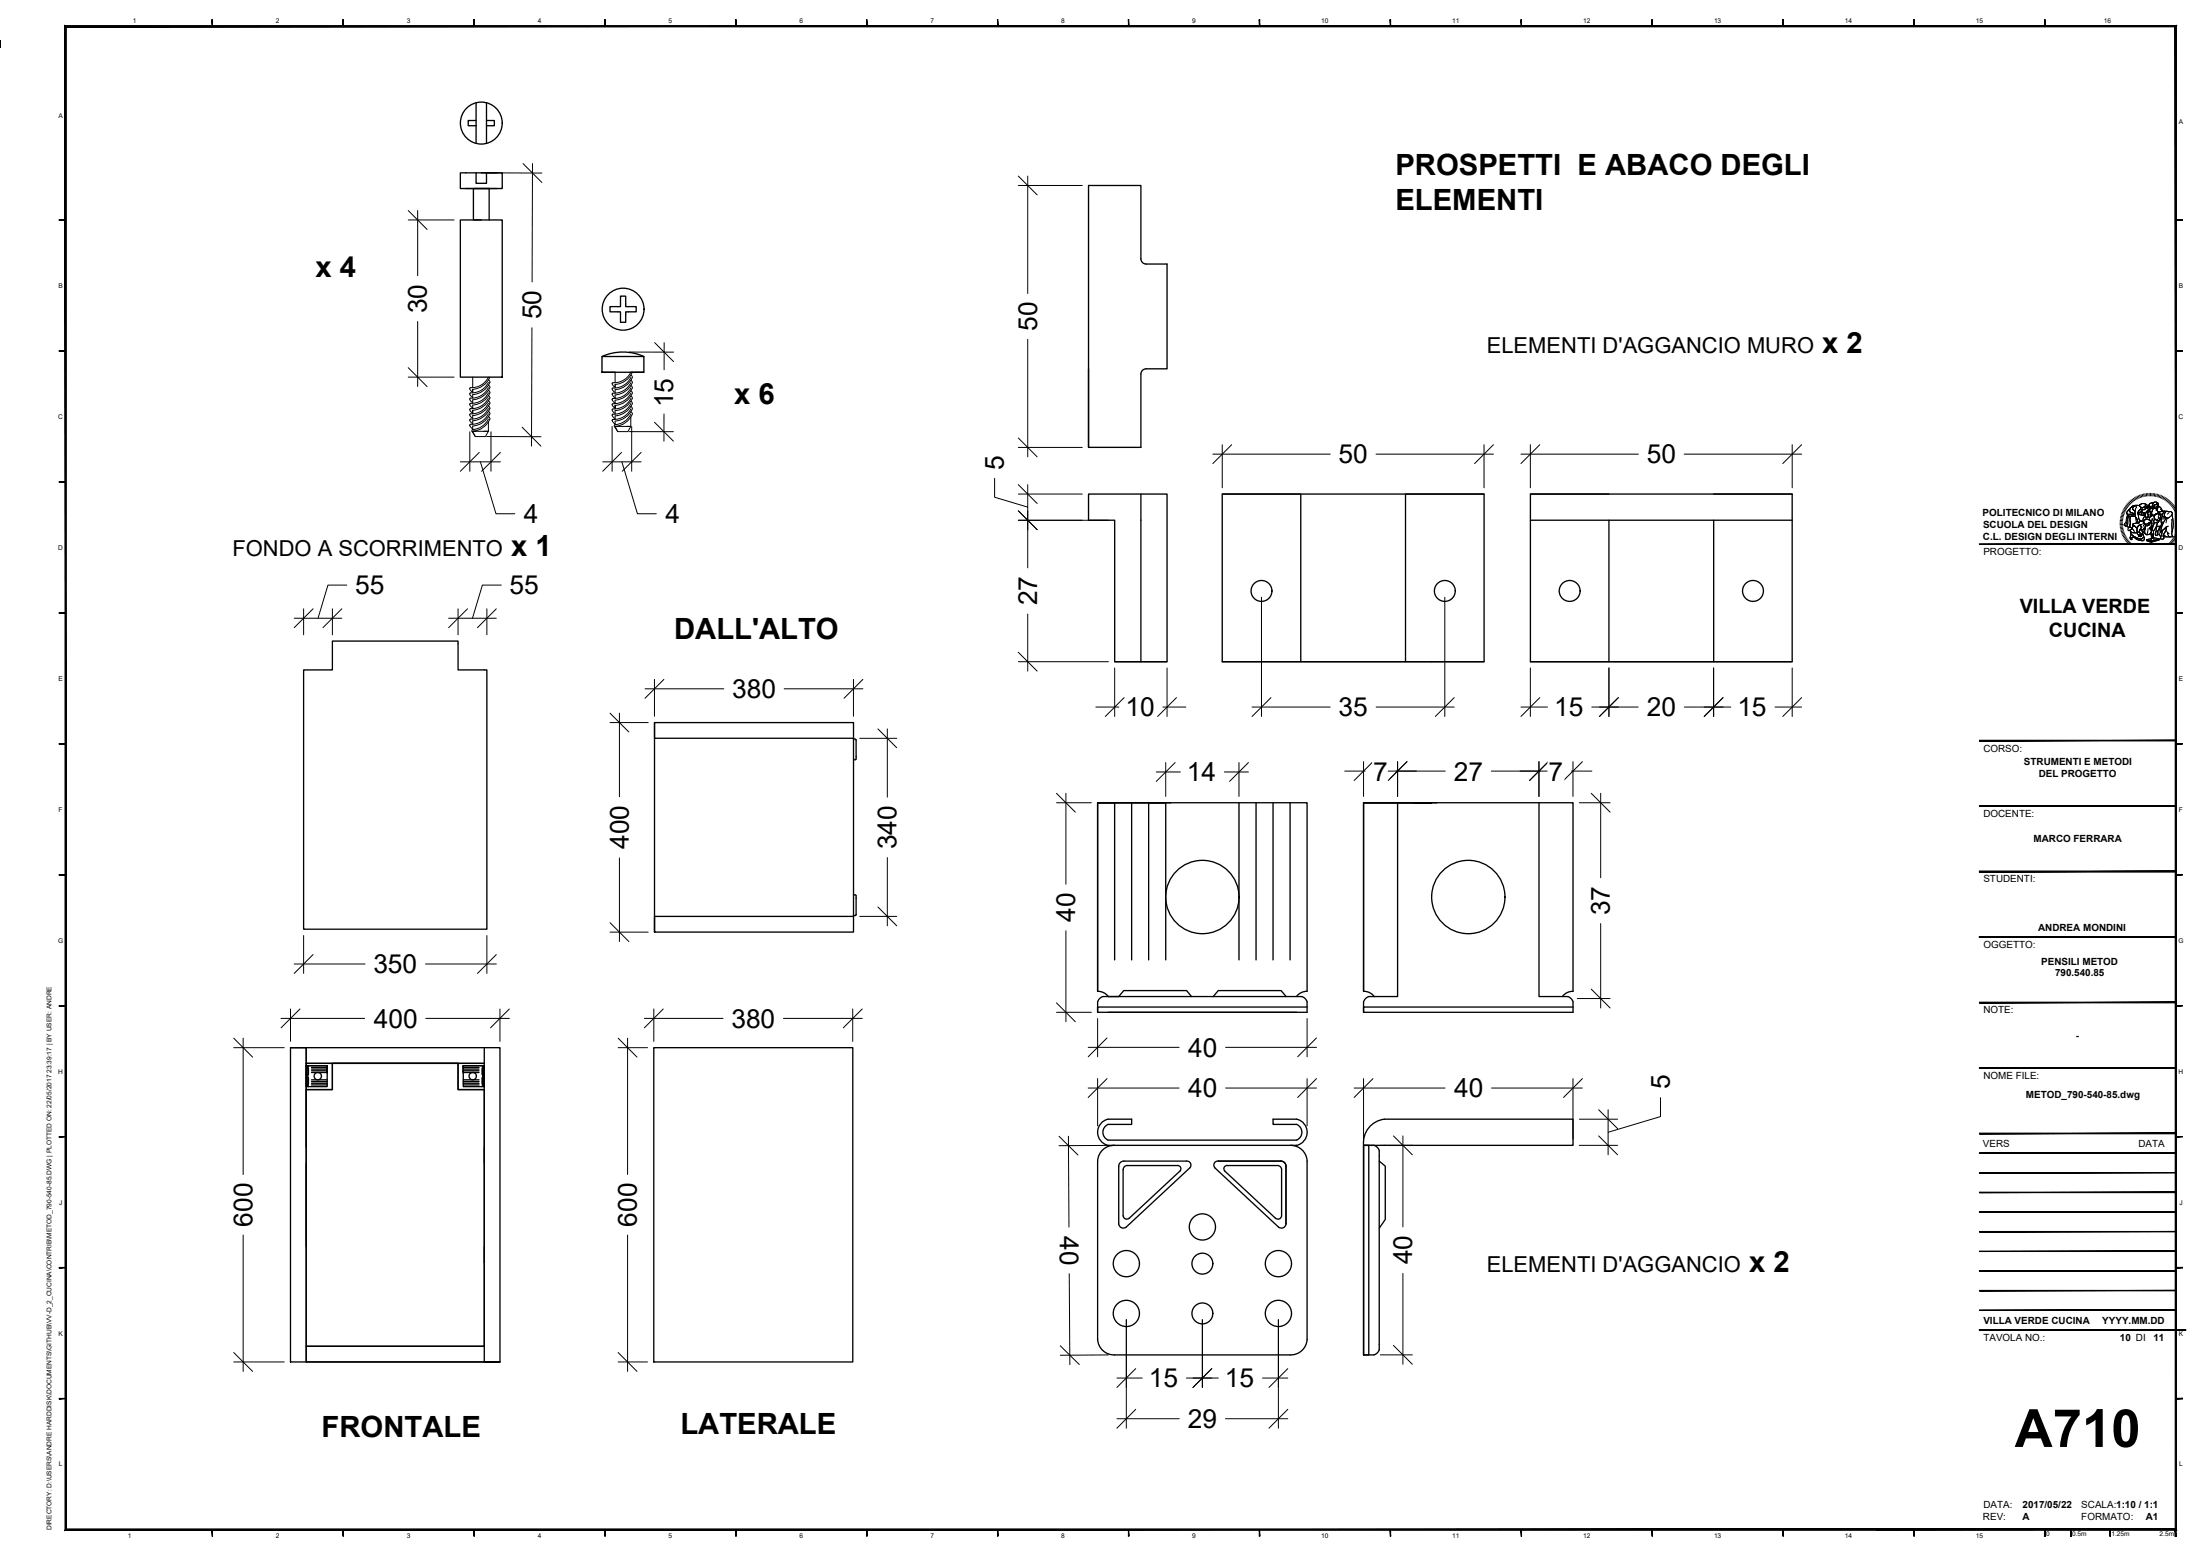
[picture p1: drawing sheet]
<svg xmlns="http://www.w3.org/2000/svg" width="420mm" height="297mm" viewBox="0 0 420 297" stroke-linecap="round" stroke-linejoin="round" font-family="sans-serif">
<!-- layer: IF-FURN -->
<g fill="none" stroke="#000" stroke-width=".25">
<path d="M90.9 19.6v7.8M92.9 19.6v7.8M88.9 36h6M90.9 23h-1.5v1h1.5M90.9 33v2h2v-2M91.9 33h4v3h-8v-3h7M92.9 23h1.5v1h-1.5M87.9 42h8v30h-8zM91.9 42h-1.5v-6h3v6M116.5 58.5h2v-2h1v2h2v1h-2v2h-1v-2h-2zM218.9 50.4h4v20h-4M218.9 50.4a1 1 0 0 1-1-1v-14h-10v50h10v-14a1 1 0 0 1 1-1"/>
<path d="M115 68.1h8v3h-8zM115 71.1h2.5M115 68.1a9.8 9.8 0 0 1 8 0M120.5 71.1h2.5M207.9 70.4v15M217.9 94.3v32h-5v-27h-5v-5h15v32h-5M233.4 94.3h15v32M283.4 94.3h-15v32M292.3 94.3h15M292.3 99.3h50M307.3 99.3v27M327.3 94.3h15"/>
<path d="M327.3 99.3v27M63.5 122.4h24v5.5h5.5v49.5h-35v-49.5h5.5zM125 137.9v3h38M212.9 126.3h10M273.4 126.3h10v-32h-50v32h50M332.3 126.3h10v-32h-50v32h50M163 144.9l.3 .2 .2-.2M163 141.3l.3-.2 .2 .2M163.5 141.3v3.6M209.6 153.2v36v-36h40v36M212.9 153.2h3.2v30M216.1 153.2h3.3v30"/>
<path d="M222.6 153.2h-3.2h3.2v30M223.6 153.2h-14h3.3v30M236.6 153.2v30M239.9 153.2v30M243.1 153.2v30M246.4 153.2v30M260.4 153.2v36v-36h40v36M266.9 153.2v37h-5.5M270.2 153.2h3.2h-13h14M293.9 153.2v37h5.5M163 171l.3-.2 .2 .2M163 174.6l.3 .2 .2-.2"/>
<path d="M163 174.9h-38v3h38v-40h-38v40M163.5 171v3.6M209.6 191.2v2M209.6 189.2a2.48 2.48 0 0 1 2.1 1M210.6 190.2h3.1l.9-1.1h12l1 1.2M210.6 190.2a1.58 1.58 0 0 0-1 1M211.7 190.2h36.9M245.6 190.2l-.9-1.1h-12l-1 1.2M248.6 190.2a1.58 1.58 0 0 1 1 1M249.6 192.2h-40v1M249.6 191.2v2h-40M249.6 189.2a2.48 2.48 0 0 0-2 1"/>
<path d="M260.4 191.2v2M260.4 189.2a2.48 2.48 0 0 1 2.1 1M261.4 190.2a1.58 1.58 0 0 0-1 1M299.4 190.2a1.58 1.58 0 0 1 1 1M300.4 192.2h-40v1M300.4 191.2v2h-40M300.4 189.2a2.48 2.48 0 0 0-2 1M55.5 200h40v60h-40zM55.5 200h3v60h37h-3v-60M58.5 203.4h.1M58.5 200v3h34h-5v5h5M58.5 208h5v-5h-5v16"/>
<path d="M58.5 203.4l.3 .1 .1 .4v1.2l-.1 .1M58.5 203.4h.1v4M58.8 205.7h.1v1.2l-.1 .1M58.8 207.2l.1 .2M58.9 203.4l-.1 3.9-.3 .1M59.5 203.8h3v-.4v1.4M59.5 204.7h3v-.3v.3M59.5 207.1h3M59.5 206.8h3M59.5 206.5h3M59.5 206.1h3M62.5 203.4h-3.6h3.6v4h-3.6"/>
<path d="M62.5 203.8v.3h-3M62.5 204.1v.3h-3M63.5 203h24v5h5v49h-34v-49h5v-5h24M88.5 203.4h3.6h-3.6v4h3.6M88.5 203.8v.3h3M88.5 204.1v.3h3M88.5 204.7v-.3v.3h3M88.5 207.1h3M88.5 206.8h3M88.5 206.5h3M88.5 206.1h3M91.5 203.8h-3v-.4v1.4"/>
<path d="M92.1 203.4l.1 3.9 .3 .1v-4M92.2 205.7h-.1v1.2l.1 .1M92.2 207.2l-.1 .2M92.5 203.4l-.3 .1-.1 .4v1.2l.1 .1M92.5 203.4l-.1 4M92.5 219v3M124.9 200h38v60h-38zM211.6 217.7h36M211.6 217.6a1.62 1.62 0 0 1-1-1.5 1.62 1.62 0 0 1 1-1.5h4.5v-.9l-4.5-.1a2.57 2.57 0 0 0-2 2.5 2.57 2.57 0 0 0 2 2.5h36M212.9 218.7a3.1 3.1 0 0 0-3.3 3M246.4 218.7a3.1 3.1 0 0 1 3.2 3M247.6 213.7h-4.5v.9h4.5"/>
<path d="M247.6 214.6a1.62 1.62 0 0 1 1 1.5 1.62 1.62 0 0 1-1 1.5M247.6 213.6a2.57 2.57 0 0 1 2 2.5 2.57 2.57 0 0 1-2 2.5M260.4 218.6h1v40.1h-1v-40.1v40.1h2a1.6 1.6 0 0 0 1-1.1v-37.9M260.4 218.6h2a1.56 1.56 0 0 1 1 1M261.6 215a4.5 4.5 0 0 1 2.8-1.3h36v4.9h-40a4.5 4.5 0 0 1 1.2-3.6zM58.5 222v16M92.5 238v3M209.6 221.7v33.9M213.9 221.9l.8-.3h11.9a.77 .77 0 0 1 .8 .5 .77 .77 0 0 1-.2 .9l-12.1 11.2a.88 .88 0 0 1-.9 .2 .88 .88 0 0 1-.5-.7v-11.1zM214.5 223.3v8.8M214.5 223.3a.8 .8 0 0 1 .8-.8h9.5a.62 .62 0 0 1 .7 .3 .62 .62 0 0 1-.1 .7l-9.7 9.1a.7 .7 0 0 1-.8 .1 .7 .7 0 0 1-.4-.6M232 221.9l.4-.2 12.2-.1a1 1 0 0 1 1 1v11a.88 .88 0 0 1-.5 .8 .88 .88 0 0 1-1-.2l-12.1-11.3-.2-.6z"/>
<path d="M234 222.6l.4-.1h9.6a.8 .8 0 0 1 .8 .8v8.8a.7 .7 0 0 1-1.2 .5l-9.7-9.1a.62 .62 0 0 1 .1-.9zM249.6 221.7v33.9M263.4 221.7l1.2 .9v10.2l-1.2 1.7M92.5 257h-34v3M209.6 255.7a3.1 3.1 0 0 0 3.3 3h33.5a3.1 3.1 0 0 0 3.2-3"/>
<circle cx="91.9" cy="23.5" r="4"/>
<circle cx="119" cy="59" r="4"/>
<circle cx="240.9" cy="112.8" r="2"/>
<circle cx="275.9" cy="112.8" r="2"/>
<circle cx="299.8" cy="112.8" r="2"/>
<circle cx="334.8" cy="112.8" r="2"/>
<circle cx="229.6" cy="171.2" r="7"/>
<circle cx="280.4" cy="171.2" r="7"/>
<circle cx="60.7" cy="205.4" r=".7"/>
<circle cx="90.3" cy="205.4" r=".7"/>
<circle cx="229.6" cy="234.2" r="2.5"/>
<circle cx="215.1" cy="241.2" r="2.5"/>
<circle cx="215.1" cy="250.7" r="2.5"/>
<circle cx="229.6" cy="250.7" r="2"/>
<circle cx="229.6" cy="241.2" r="2"/>
<circle cx="244.2" cy="241.2" r="2.5"/>
<circle cx="244.2" cy="250.7" r="2.5"/>
</g>
<!-- layer: IF-DETL -->
<g fill="none" stroke="#000" stroke-width=".19">
<path d="M89.7 74.2l.1 .3 .5 .3M89.7 75.2l.1 .3 .5 .3M89.7 76.2l.1 .3 .5 .3M89.7 77.2l.1 .3 .5 .3M89.7 78.2l.1 .3 .5 .3v-.5v.7M89.7 79.2l.1 .3 .5 .3M89.9 79l-.2 .2M89.9 80l-.2 .2M90.3 72v2M93.3 72a3.8 3.8 0 0 1-3.6 2.1v.1M93.3 73a3.8 3.8 0 0 1-3.6 2.1v.1M93.3 74a3.8 3.8 0 0 1-3.6 2.1v.1"/>
<path d="M93.3 75a3.8 3.8 0 0 1-3.6 2.1v.1M93.3 76a3.8 3.8 0 0 1-3.6 2.1v.1M93.3 77a3.6 3.6 0 0 1-3.4 2M93.3 78a3.6 3.6 0 0 1-3.4 2M93.3 79a3.8 3.8 0 0 1-3.6 2.1v.1M93.3 80a3.6 3.6 0 0 1-3 2M93.3 72.5l.2 .3a3.6 3.6 0 0 1-3.2 2.5v.7M93.3 73.5l.2 .3a3.6 3.6 0 0 1-3.2 2.5v.7M93.3 74.5l.2 .3a3.6 3.6 0 0 1-3.2 2.5v.7M93.3 75.5l.2 .3a3.6 3.6 0 0 1-3.2 2.5M93.3 76.5l.2 .3a3.6 3.6 0 0 1-3.2 2.5v.7M93.3 77.5l.3 .5"/>
<path d="M93.3 78.5l.2 .3a3.6 3.6 0 0 1-3.2 2.5M93.3 79.5l.2 .3a3.6 3.6 0 0 1-3.2 2.5l.5 1M93.6 72a3.9 3.9 0 0 1-3.3 2.3v.7M93.6 78a3.9 3.9 0 0 1-3.3 2.3M116.9 73.2l.1 .3 .5 .4M116.9 74.2l.1 .3 .5 .4M116.9 75.2l.1 .3 .5 .4M116.9 76.2l.1 .3 .5 .4M116.9 77.2l.1 .3 .5 .4M116.9 78.2l.1 .3 .5 .4M116.9 79.2l.1 .3 .5 .4M117.5 77.9v-.5v.7"/>
<path d="M117.5 71.1v2M117.5 73.4v.7M117.5 74.4v.7M117.5 75.4v.7M117.5 76.4v.7M117.5 78.4v.7M117.5 79.4v.7M120.5 79.6v1.8h-3h.5M120.5 71.1a3.8 3.8 0 0 1-3.6 2v.2M120.5 72.1a3.8 3.8 0 0 1-3.6 2v.2M120.5 73.1a3.8 3.8 0 0 1-3.6 2v.2M120.5 74.1a3.8 3.8 0 0 1-3.6 2v.2"/>
<path d="M120.5 75.1a3.8 3.8 0 0 1-3.6 2v.2M120.5 76.1a3.8 3.8 0 0 1-3.6 2v.2M120.5 77.1a3.8 3.8 0 0 1-3.6 2v.2M120.5 78.1a3.8 3.8 0 0 1-3.6 2v.2M120.5 79.1a3.6 3.6 0 0 1-3 2M120.5 71.6l.2 .3a3.6 3.6 0 0 1-3.2 2.5M120.5 72.6l.2 .3a3.6 3.6 0 0 1-3.2 2.5M120.5 73.6l.2 .3a3.6 3.6 0 0 1-3.2 2.5M120.5 74.6l.2 .3a3.6 3.6 0 0 1-3.2 2.5M120.5 75.6l.2 .3a3.6 3.6 0 0 1-3.2 2.5M120.5 76.6l.2 .3a3.6 3.6 0 0 1-3.2 2.5M120.5 77.6l.2 .3a3.6 3.6 0 0 1-3.2 2.5"/>
<path d="M120.5 78.6l.2 .3a3.6 3.6 0 0 1-3.2 2.5M120.8 71.1a3.9 3.9 0 0 1-3.3 2.3M89.7 80.2l.1 .3 .5 .3M89.7 81.2l.1 .3 .5 .3M90.3 80.3v.7M90.3 81.3v.7M90.3 82l-.2 .3 .7 1h1.9l.6-1h-.9M93.3 80.5v1.8h-3h.5M116.9 80.2l.1 .3 .5 .4M117.5 81.1l-.2 .3 .7 1h1.9l.6-1h-.9M117.5 80.4v.7M117.5 81.4l.5 1"/>
</g>
<!-- layer: IF-ANNO SYMB -->
<g fill="none" stroke="#000" stroke-width=".19">
<path d="M93.1 33h10.4M99.9 31.2l3.6 3.6M101.7 31.2l-.1 22.6M194.5 35.4h12.2M194.5 33.6l3.6 3.6M196.3 33.6v22.4M78 42h8.7M78 40.2l3.6 3.6M79.8 40.2v12.4M78 72h8.7M78 70.2l3.6 3.6M79.8 61.4v12.4"/>
<path d="M101.6 62.6l-.1 22.6M120.2 67.2h8.4M125 65.4l3.6 3.6M126.8 79v5.2M126.8 65.4v5.2M196.3 64.8v22.4M87.9 88.2h7.7M89.7 82.4v7.6M91.5 86.4l-3.6 3.6M91.7 88.2l3 9.9h3.6M92.9 83.3l10.4 .1M93.8 82.4v7.6"/>
<path d="M95.6 86.4l-3.6 3.6M99.7 81.6l3.6 3.6M115.1 88.2h7.3M116.9 81.4v8.6M118.7 86.4l-3.6 3.6M118.8 88.2l2.9 9.9h3.6M120.1 82.4h8.5M120.6 81.4v8.6M122.4 86.4l-3.6 3.6M125 80.6l3.6 3.6M189.9 91.3v3.6l6.4 1.9M194.5 85.4h12.2"/>
<path d="M194.5 83.6l3.6 3.6M194.5 94.3h12.2M194.5 99.3h17.2M194.5 92.5l3.6 3.6M194.5 97.5l3.6 3.6M196.3 92.5v15.9M231.6 86.7h22.5M233.4 84.9v8.2M235.2 84.9l-3.6 3.6M262.8 86.7h22.4M283.4 84.9v8.2M285.2 84.9l-3.6 3.6"/>
<path d="M290.5 86.7h22.4M292.3 84.9v8.2M294.1 84.9l-3.6 3.6M321.6 86.7h22.5M342.3 84.9v8.2M344.1 84.9l-3.6 3.6M56.2 118h9.1M58 116.2v5M59.8 116.2l-3.6 3.6M63.5 116.2v5M65.3 116.2l-3.6 3.6M66.2 111.7h-3.6l-1.9 6.3"/>
<path d="M85.7 118h9.1M87.5 116.2v5M89.3 116.2l-3.6 3.6M93 116.2v5M94.8 116.2l-3.6 3.6M95.7 111.7h-3.6l-1.9 6.3M196.3 117.2v10.9M240.9 114v22.8M275.9 114v22.8M116.5 137.9h7.3M116.5 136.1l3.6 3.6M118.3 136.1v16"/>
<path d="M123.2 131.5h15M125 129.7v7M126.8 129.7l-3.6 3.6M149.8 131.5h15M163 129.7v7M164.8 129.7l-3.6 3.6M167.7 139.1l3.6 3.6M169.5 139.1v13.1M194.5 126.3h17.2M194.5 124.5l3.6 3.6M209.3 135h4.4M212.9 127.5v9.3"/>
<path d="M214.7 133.2l-3.6 3.6M222.1 135h4.4M222.9 127.5v9.3M224.7 133.2l-3.6 3.6M239.1 135h14.9M242.7 133.2l-3.6 3.6M262.8 135h14.9M277.7 133.2l-3.6 3.6M290.5 135h5.1M292.3 127.5v9.3M294.1 133.2l-3.6 3.6M304 135h8.9"/>
<path d="M307.3 127.5v9.3M309.1 133.2l-3.6 3.6M321.7 135h8.8M327.3 127.5v9.3M329.1 133.2l-3.6 3.6M339 135h5.1M342.3 127.5v9.3M344.1 133.2l-3.6 3.6M164.2 140.9h7.1M201.8 153.2h6.6M201.8 151.4l3.6 3.6M203.6 151.4v17.4"/>
<path d="M220.8 147.4h4.6M222.6 145.6v6.4M224.4 145.6l-3.6 3.6M233.8 147.4h4.6M236.6 145.6v6.4M238.4 145.6l-3.6 3.6M256.8 147.2h3.9M260.4 145.4v6.6M262.2 145.4l-3.6 3.6M265.1 147.2h10.9M266.9 145.4v6.6M268.7 145.4l-3.6 3.6"/>
<path d="M284.8 147.2h10.9M293.9 145.4v6.6M295.7 145.4l-3.6 3.6M300.1 147.2h3.9M300.4 145.4v6.6M301.6 153.2h5.9M302.2 145.4l-3.6 3.6M303.9 151.4l3.6 3.6M305.7 151.4v16.2M58 178.6v7.2M93 178.6v7.2M116.5 177.9h7.3"/>
<path d="M116.5 176.1l3.6 3.6M118.3 163.8v15.9M164.2 174.9h7.1M167.7 173.1l3.6 3.6M169.5 163.7v13M203.6 177.7v17.3M305.7 176.3v16.1M44.6 198.2l3.6 3.6M46.4 198.2v26M53.7 194.4h15.9M55.5 192.6v6.2M56.2 184h13.5"/>
<path d="M57.3 192.6l-3.6 3.6M59.8 182.2l-3.6 3.6M81.2 184h13.6M81.3 194.4h16M94.8 182.2l-3.6 3.6M95.5 192.6v6.2M97.3 192.6l-3.6 3.6M118.1 198.2l3.6 3.6M119.9 198.2v26M123.1 194.4h15M124.9 192.6v6.2M126.7 192.6l-3.6 3.6"/>
<path d="M149.6 194.4h15.1M162.9 192.6v6.2M164.7 192.6l-3.6 3.6M201.8 193.2h6.6M201.8 191.4l3.6 3.6M207.8 199.9h17.4M209.6 194.4v7.3M211.4 198.1l-3.6 3.6M234.1 199.9h17.3M249.6 194.4v7.3M251.4 198.1l-3.6 3.6M301.2 190.6h6.3"/>
<path d="M303.9 188.8l3.6 3.6M44.6 200h9.7M118.1 200h5.6M202.2 216.9l3.7 3.6M204 216.9l.2 17.4M207.8 207.7h17.4M209.6 205.9v9M211.4 218.7h-9.1M211.4 205.9l-3.6 3.6M234.1 207.7h17.3M249.6 205.9v9M251.4 205.9l-3.6 3.6"/>
<path d="M258.6 207.7h17.4M260.4 205.9v11.6M262.2 205.9l-3.6 3.6M263.6 218.6h6.1M266.1 216.8l3.6 3.6M267.9 216.8v17.4M284.9 207.7h17.3M300.4 205.9v11.6M301.6 213.7h7.3M301.6 218.6h7.3M302.2 205.9l-3.6 3.6M305.3 211.9l3.6 3.6"/>
<path d="M305.3 216.8l3.6 3.6M307.1 211.9v8.5M317.1 209.5v3.7l-10 3M46.4 235.8v26M119.9 235.8v26M44.6 260h9.7M44.6 258.2l3.6 3.6M118.1 260h5.6M118.1 258.2l3.6 3.6M202.5 256.9l3.6 3.6M204.2 243.1l.1 17.4M211.7 258.7h-9.2"/>
<path d="M215.1 251.9v20.7M229.6 251.9v13M244.1 251.9v20.7M263.6 258.6h6.1M266.1 256.8l3.6 3.6M267.9 243.1v17.3M213.3 270.8h11.9M213.3 263.1h4.8M216.9 269l-3.6 3.6M216.9 261.3l-3.6 3.6M226.6 263.1h6.1M231.4 261.3l-3.6 3.6"/>
<path d="M234 270.8h11.9M241.1 263.1h4.8M245.9 269l-3.6 3.6M245.9 261.3l-3.6 3.6"/>
</g>
<g fill="#fff" stroke="#fff" stroke-width=".19">
<path d="M71.2 181.8v4.4l8.6-4.4zM71.2 186.2l8.6-4.4v4.4z"/>
<path d="M71.1 192.2v4.4l8.8-4.4zM71.1 196.6l8.8-4.4v4.4z"/>
<path d="M44.2 225.7v8.6h4.4zM44.2 225.7h4.4v8.6z"/>
<path d="M139.5 192.2v4.4l8.7-4.4zM139.5 196.6l8.7-4.4v4.4z"/>
<path d="M117.7 225.7v8.6h4.4zM117.7 225.7h4.4v8.6z"/>
<path d="M116.1 153.5v8.8h4.4zM116.1 153.5h4.4v8.8z"/>
<path d="M139.7 129.3v4.4l8.6-4.4zM139.7 133.7l8.6-4.4v4.4z"/>
<path d="M167.3 153.6v8.7h4.4zM167.3 153.6h4.4v8.7z"/>
<path d="M97.2 109.5v4.4l5.9-4.4zM97.2 113.9l5.9-4.4v4.4z"/>
<path d="M67.7 109.5v4.4l5.9-4.4zM67.7 113.9l5.9-4.4v4.4z"/>
<path d="M194.1 57.5v5.8h4.4zM194.1 57.5h4.4v5.8z"/>
<path d="M255.5 84.5v4.4l5.9-4.4zM255.5 88.9l5.9-4.4v4.4z"/>
<path d="M314.3 84.5v4.4l5.9-4.4zM314.3 88.9l5.9-4.4v4.4z"/>
<path d="M297 132.8v4.4l5.6-4.4zM297 137.2l5.6-4.4v4.4z"/>
<path d="M314.3 132.8v4.4l5.9-4.4zM314.3 137.2l5.9-4.4v4.4z"/>
<path d="M332 132.8v4.4l5.6-4.4zM332 137.2l5.6-4.4v4.4z"/>
<path d="M255.5 132.8v4.4l5.9-4.4zM255.5 137.2l5.9-4.4v4.4z"/>
<path d="M215.1 132.8v4.4l5.6-4.4zM215.1 137.2l5.6-4.4v4.4z"/>
<path d="M187.8 86.8v3.1h4.3zM187.8 86.8h4.3v3.1z"/>
<path d="M194.1 109.9v5.9h4.3zM194.1 109.9h4.3v5.9z"/>
<path d="M226.6 197.7v4.4l6-4.4zM226.6 202.1l6-4.4v4.4z"/>
<path d="M201.4 170.2v6.1h4.4zM201.4 170.2h4.4v6.1z"/>
<path d="M262.1 145v4.4l3.1-4.4zM265.2 145v4.4h-3.1z"/>
<path d="M277.4 145v4.4l6-4.4zM277.4 149.4l6-4.4v4.4z"/>
<path d="M295.6 145v4.4l3.1-4.4zM298.7 145v4.4h-3.1z"/>
<path d="M226.9 145.2v4.3l5.5-4.3zM226.9 149.5l5.5-4.3v4.3z"/>
<path d="M202 235.7l4.4 6v-6zM202 235.7l4.4 6h-4.4z"/>
<path d="M226.6 205.5v4.4l6-4.4zM226.6 209.9l6-4.4v4.4z"/>
<path d="M226.7 268.6v4.4l5.9-4.4zM226.7 273l5.9-4.4v4.4z"/>
<path d="M219.6 260.9v4.4l5.5-4.4zM219.6 265.3l5.5-4.4v4.4z"/>
<path d="M234.1 260.9v4.4l5.6-4.4zM234.1 265.3l5.6-4.4v4.4z"/>
<path d="M314.9 205v3.1h4.4zM314.9 205h4.4v3.1z"/>
<path d="M265.7 235.6v6.1h4.4zM265.7 235.6h4.4v6.1z"/>
<path d="M277.4 205.5v4.4l6-4.4zM277.4 209.9l6-4.4v4.4z"/>
<path d="M303.5 169v5.9h4.4zM303.5 169h4.4v5.9z"/>
<path d="M77.6 54.1v5.8h4.4zM77.6 54.1h4.4v5.8z"/>
<path d="M99.4 55.3v5.8h4.4zM99.4 55.3h4.4v5.8z"/>
<path d="M124.6 72v5.6h4.4zM124.6 72h4.4v5.6z"/>
<path d="M99.8 95.9v4.3l3.2-4.3zM103 95.9v4.3h-3.2z"/>
<path d="M126.8 95.9v4.3l3.2-4.3zM130 95.9v4.3h-3.2z"/>
</g>
<!-- layer: G-ANNO-TTLB -->
<g fill="#000" stroke="#000" stroke-width=".19">
<path d="M0 7.8l.1 1.2zM0 7.8l.1 1.2z"/>
<path d="M12.4 4.9l.3 287v-286.8zM12.4 4.9l.3 287-.3 .2zM12.7 291.9l-.3 .2 403-.2zM12.4 292.1l403-.2 .3 .2zM415.4 5.1v286.8l.3 .2zM415.4 5.1l.3-.2v287.2zM12.7 5.1h402.7l.3-.2zM12.4 4.9h403.3l-403 .2z"/>
<path d="M40.5 3.8l.1 1.2zM40.5 3.8l.1 1.2z"/>
<path d="M65.5 3.8l.1 1.2zM65.5 3.8l.1 1.2z"/>
<path d="M90.5 3.8l.1 1.2zM90.5 3.8l.1 1.2z"/>
<path d="M115.5 3.8l.1 1.2zM115.5 3.8l.1 1.2z"/>
<path d="M140.5 3.8l.1 1.2zM140.5 3.8l.1 1.2z"/>
<path d="M165.5 3.8l.1 1.2zM165.5 3.8l.1 1.2z"/>
<path d="M190.5 3.8l.1 1.2zM190.5 3.8l.1 1.2z"/>
<path d="M215.5 3.8l.1 1.2zM215.5 3.8l.1 1.2z"/>
<path d="M240.5 3.8l.1 1.2zM240.5 3.8l.1 1.2z"/>
<path d="M265.5 3.8l.1 1.2zM265.5 3.8l.1 1.2z"/>
<path d="M290.5 3.8l.1 1.2zM290.5 3.8l.1 1.2z"/>
<path d="M315.5 3.8l.1 1.2zM315.5 3.8l.1 1.2z"/>
<path d="M340.5 3.8l.1 1.2zM340.5 3.8l.1 1.2z"/>
<path d="M365.5 3.8l.1 1.2zM365.5 3.8l.1 1.2z"/>
<path d="M390.5 3.8l.1 1.2zM390.5 3.8l.1 1.2z"/>
<path d="M11.3 42.1l1.2-.1zM11.3 42h1.2z"/>
<path d="M415.5 42.1l1.3-.1zM415.5 42h1.3z"/>
<path d="M11.3 67.1l1.2-.1zM11.3 67h1.2z"/>
<path d="M415.5 67.1l1.3-.1zM415.5 67h1.3z"/>
<path d="M11.3 92.1l1.2-.1zM11.3 92h1.2z"/>
<path d="M415.5 92.1l1.3-.1zM415.5 92h1.3z"/>
<path d="M11.3 117h1.2zM11.3 117h1.2z"/>
<path d="M378 103.9h37.5v-.1zM378 103.8h37.5l-37.5 .1z"/>
<path d="M415.5 117h1.3zM415.5 117h1.3z"/>
<path d="M11.3 142h1.2zM11.3 142h1.2z"/>
<path d="M378 153.9h37.5v-.1zM378 153.8h37.5l-37.5 .1z"/>
<path d="M378 141.4h37.5v-.1zM378 141.3h37.5l-37.5 .1z"/>
<path d="M415.5 142h1.3zM415.5 142h1.3z"/>
<path d="M11.3 167h1.2zM11.3 167h1.2z"/>
<path d="M378 166.3v.1l37.5-.1zM378 166.4l37.5-.1v.1z"/>
<path d="M378 178.8v.2l37.5-.2zM378 179l37.5-.2v.2z"/>
<path d="M378 178.8v.2l37.5-.2zM378 179l37.5-.2v.2z"/>
<path d="M378 178.8v.2l37.5-.2zM378 179l37.5-.2v.2z"/>
<path d="M378 178.8v.2l37.5-.2zM378 179l37.5-.2v.2z"/>
<path d="M378 166.4h37.5v-.1zM378 166.3h37.5l-37.5 .1z"/>
<path d="M415.5 167h1.3zM415.5 167h1.3z"/>
<path d="M11.3 192.1l1.2-.1zM11.3 192h1.2z"/>
<path d="M378 191.3v.1l37.5-.1zM378 191.4l37.5-.1v.1z"/>
<path d="M415.5 192.1l1.3-.1zM415.5 192h1.3z"/>
<path d="M11.3 217.1l1.2-.1zM11.3 217h1.2z"/>
<path d="M378 203.8v.1l37.5-.1zM378 203.9l37.5-.1v.1z"/>
<path d="M378 203.8v.1l37.5-.1zM378 203.9l37.5-.1v.1z"/>
<path d="M378 216.3v.1l37.5-.1zM378 216.4l37.5-.1v.1z"/>
<path d="M415.5 217.1l1.3-.1zM415.5 217h1.3z"/>
<path d="M378 238.8h37.5zM378 238.9l37.5-.1z"/>
<path d="M378 235.1h37.5zM378 235.2l37.5-.1z"/>
<path d="M378 231.3h37.5zM378 231.4l37.5-.1z"/>
<path d="M378 227.6h37.5zM378 227.7l37.5-.1z"/>
<path d="M378 223.8h37.5zM378 223.9l37.5-.1z"/>
<path d="M378 220.1h37.5zM378 220.2l37.5-.1z"/>
<path d="M11.3 242h1.2zM11.3 242h1.2z"/>
<path d="M378 253.8v.1l37.5-.1zM378 253.9l37.5-.1v.1z"/>
<path d="M378 253.8v.1l37.5-.1zM378 253.9l37.5-.1v.1z"/>
<path d="M378 250.1h37.5zM378 250.2l37.5-.1z"/>
<path d="M378 246.3h37.5zM378 246.4l37.5-.1z"/>
<path d="M378 242.6h37.5zM378 242.7l37.5-.1z"/>
<path d="M415.5 242h1.3zM415.5 242h1.3z"/>
<path d="M415.5 242h1.3zM415.5 242h1.3z"/>
<path d="M415.5 253.9h1.9v-.1zM415.5 253.8h1.9l-1.9 .1z"/>
<path d="M415.5 253.9h1.9v-.1zM415.5 253.8h1.9l-1.9 .1z"/>
<path d="M11.3 267h1.2zM11.3 267h1.2z"/>
<path d="M415.5 267h1.3zM415.5 267h1.3z"/>
<path d="M415.5 267h1.3zM415.5 267h1.3z"/>
<path d="M40.5 292l.1 1.3zM40.5 292l.1 1.3z"/>
<path d="M65.5 292l.1 1.3zM65.5 292l.1 1.3z"/>
<path d="M90.5 292l.1 1.3zM90.5 292l.1 1.3z"/>
<path d="M115.5 292l.1 1.3zM115.5 292l.1 1.3z"/>
<path d="M140.5 292l.1 1.3zM140.5 292l.1 1.3z"/>
<path d="M165.5 292l.1 1.3zM165.5 292l.1 1.3z"/>
<path d="M190.5 292l.1 1.3zM190.5 292l.1 1.3z"/>
<path d="M215.5 292l.1 1.3zM215.5 292l.1 1.3z"/>
<path d="M240.5 292l.1 1.3zM240.5 292l.1 1.3z"/>
<path d="M265.5 292l.1 1.3zM265.5 292l.1 1.3z"/>
<path d="M290.5 292l.1 1.3zM290.5 292l.1 1.3z"/>
<path d="M315.5 292l.1 1.3zM315.5 292l.1 1.3z"/>
<path d="M340.5 292l.1 1.3zM340.5 292l.1 1.3z"/>
<path d="M358.3 291.9h30zM358.3 292l30-.1z"/>
<path d="M365.5 292l.1 1.3zM365.5 292l.1 1.3z"/>
<path d="M390.5 292v1.3zM390.5 292v1.3z"/>
<path d="M390.5 292l.1 1.3zM390.5 292l.1 1.3z"/>
<path d="M395.4 292l.1 1.3zM395.4 292l.1 1.3z"/>
<path d="M402.9 292l.1 1.3zM402.9 292l.1 1.3z"/>
<path d="M415.4 292l.2 1.3v-1.3zM415.4 292l.2 1.3h-.2z"/>
</g>
<!-- layer: G-ANNO-LOGO -->
<g fill="none" stroke="#000" stroke-width=".19">
<path d="M404.9 99.9h.5M404.9 99.6h.5M404.9 99.4h.5M404.9 99.1l.5 .1M405 98.8l.5 .1M405 98.6l.5 .1M405.1 98.3l.5 .1M405.2 98l.5 .2M405.3 97.8l.4 .2M405.4 97.5l.4 .3M405.5 97.3l.4 .2M405.6 97.1l.5 .2"/>
<path d="M405.8 96.8l.4 .3M405.9 96.6l.4 .3M406.1 96.4l.4 .3M406.2 96.2l.4 .3M406.3 98.1l1 .2 .4-.2 .1 .4h-1.3l-.2-.1zM406.3 98.1v.3M406.4 96l.4 .3M406.4 98.5l-.2 .4-.1 1-.2 .5 .3 .1M406.5 97.4l.2-.2v.4l.2 .2 .8 .3-.4 .2-.4-.1h-.5l-.2-.4zM406.6 98.5l.4 .1-.2 .3v1.7l-.2 .1-.4-.2 .2-.6v-.9zM406.6 95.8l.4 .4M406.6 98.5l-.2 .4v1.1l-.2 .5 .5 .2"/>
<path d="M406.7 97.2l-.5 .6 .1 .3 .6 .1 .4 .1 .4-.2M406.8 95.6l.3 .4M406.8 97l.5-.4 1-.1-.7 .2-.3 .3 .1 .3 .4 .2-.1 .6-.9-.4zM406.9 98.6l.9-.1 .4 .9v.4l-.9 .3v.3l.1 .1-.2 .3-.4-.1-.1-.3 .1-1.5zM406.9 98.6l-.1 .4v1.6M407 95.4l.3 .4M407.2 95.3l.3 .4M407.4 95.1l.3 .5M407.4 96.8l.4-.2 .6-.1 .4 .4-.1 .3-.3 .3-.2 .5 .3 1.1 .5 .4h-.4l-.2 .4-.2-.2v-.3l-.4-.9v-1l-.5-.3zM407.6 95l.3 .4M407.8 98.5h-1.5l-.2 .3-.1 .8-.4 .6 .2 .2M407.9 94.9l.2 .4"/>
<path d="M407.9 98.8l.2 1M408.1 96.7l-.3 .6-.1 .9 .5 1.2v.3l.2 .2 .2-.4h.4l-.5-.4-.3-1.1 .6-.9v-.3l-.2-.3-1.2 .1-.6 .4-.1 .6 .1 .2 .9 .3M408.1 94.7l.2 .5M408.2 99.8l-.8 .2-.1 .4 .1 .1M408.3 96.5l-.7 .1-.3 .4 .1 .3 .3 .2M408.4 94.6l.2 .5M408.4 97.5l.3-.2 .5-.1-.1 .4-.9 .4zM408.5 97.9l.5-.3 .2 .2-.2 .2 .1 .3-.5-.1zM408.5 97.9l.1 .3 .5 .1M408.6 96.5l.5-.4 .8 .2 .2 .2-.1 .3-.4-.2-.3 .3-.5-.1M408.6 94.5l.2 .5M408.7 96.3l.3-.2h.5l.4 .2 .2 .4-.2 .1-.3-.2v.1l-.5 .2-.6-.4z"/>
<path d="M408.8 96.8l.3 .1 .5-.2 .1-.1 .2 .1-.1 .5-.3 .1-.4-.1-.4 .1zM408.9 94.4l.1 .5M409 99.5l.4 .1 .3 .5v.6l-.3 .2M409 97.9h.7l-.2 .1-.1 .3-.1 .1-.3-.2zM409.1 97.7l.1 .1M409.1 97.5v.1l-.8 .4M409.1 94.4l.2 .4M409.2 97.2l-.3 .4M409.2 99.9l.6 .3M409.3 97.9h-.3v.3l.4 .2 .1-.4 .2-.1-.5 .1M409.4 99.6v-.2l.4-.3 .8 .2 .2 .5h-.3l-.8 .3 .5 .3 .3-.2v-.2l.3-.2v-.2l-.2-.3-.4-.2h-.4l-.4 .5h-.1l.1-.9 .2-.1 .2 .1h.8l.4-.3v-.2l.4 .1v.4l.1 .4-.2 .4 .1 .4-.2 .4-.3 .1-.2 .4h-.2l.2 .2h.2v.3l.1-.2-.2 .8-.8 .2-.6-.5 .2-.4 .2-.9M409.4 94.3l.1 .5"/>
<path d="M409.4 99.4l.5-.3h.4l.3 .3 .2 .3-1.1 .5zM409.5 97.2h.1M409.6 96.8l.1 .1M409.6 98.6l-.3 .4v.6M409.6 94.2l.1 .5M409.7 96.9h-.1M409.9 97l.3-.1 .3 .1v-.1l.2 .2-.4 .1zM409.9 96.7l-.1 .5-.3 .1-.4-.1-.4 .1M409.9 94.2l.1 .5M409.9 97.7l.2-.2h.5l.4 .6v.3l-.1 .2-.2-.1v-.7l-.2-.3h-.2l-.2 .2 .2 1h-.5l-.2-.2zM410.2 97.6l.3-.1 .2 .3 .1 .7-.2 .2h-.4zM410.2 94.2v.5"/>
<path d="M410.2 96.9l.1-.3 .3 .1 .3 .3-.2 .1M410.3 96.7l.2-.1 .2 .1 .2 .3-.2 .1-.1-.2h-.4zM410.3 100h.1M410.4 97.8h.1M410.4 97.7l-.1 .1M410.4 94.2l.1 .5M410.5 97l-.3-.1-.3 .1 .5 .3 .3-.2-.2-.2v.1M410.5 98.7v.6M410.6 99.8l-.1 .4-.3 .2-.4-.3M410.6 97.6l.2 .2-.1 .1M410.7 97.8l-.3-.3-.3 .2 .2 .7-.1 .4-.4-.1-.2-.2 .3-.8 .2-.2h.4l.3 .2 .2 .7-.2 .1-.1-.2M410.7 94.2v.5"/>
<path d="M410.8 98l-.2 .1M410.8 97.9v.4l-.6-.1M410.8 98.5l-.2 .2h-.4M410.9 97h.1l.1 .2-.2 .7M410.9 96.7l.1 .3M411 98.2l-.1-.3 .2-.4-.1-.4v-.1h-.1l-.1-.2-.4-.2v-.2l.2-.3 .6-.1h.1l-.2 .5v.7l.2-.1v-.3l.2 .2 .4-.1-.1 .5 .1 .1 .1-.2 .3 .5-.9 .5M411 94.2v.5M411 98.4l.4 .1M411 99l-.1 1M411.1 99.8l-.3 .3 .1 .3M411.2 99l-.3 .7M411.2 94.2v.5"/>
<path d="M411.3 96l-.7 .1-.2 .2v.3M411.3 96l.5-.2 .4 .4v.6l-.3 .7v-.6l.2-.3-.2-.4-.4 .2-.2 .7-.2 .1v-.7zM411.3 96.8l.2 .2 .4-.1M411.3 95.9l.5-.1 .4 .4v.6l-.3 .7v-.6l.2-.3-.2-.4-.4 .2-.2 .7-.2 .1v-.7zM411.4 98.3l.4-.2 .4-.1 .6 .2 .2 .3-.2 .4-.4 .5-.5 .1-.4-.5zM411.4 96.6h.2M411.5 99.8l.6-.1-.4 1-.4 .7v.6h-.2l-.2 .4-.1-.7zM411.5 99.8l-.7 2 .1 .6-.1 .7 .3-.8 .3 .7-.2-1.1-.3 .5M411.5 96.3l.4-.1 .2 .4-.3 .4h-.3l-.1-.1zM411.5 96.9h.1M411.5 99.1l-.2 .3 .1 .4 .8-.1 .3-.4M411.5 94.2l-.1 .5"/>
<path d="M411.5 96.6h.1M411.6 96.8v.1M411.8 94.3l-.1 .5M411.8 96.7h.1M411.8 96.7v.1M412 97.3l.3 .5M412 99.2h.1M412 94.3l-.1 .5M412.1 98l.7-.4h.7l-.5 .7zM412.1 99.7l-.3 .9-.5 .8-.1 .6M412.1 96.6l.5 .3 .5 .7-.8 .2-.2-.1-.1-.4zM412.1 99.1l-.2 .1"/>
<path d="M412.2 96.6l.5 .3 .2 .4M412.2 99.4h-.1M412.3 94.4l-.2 .5M412.5 99.1h.3l-.1 1.4-.9 .1 .3-.9zM412.5 94.5l-.1 .5M412.6 98.9l-.1 .3M412.6 98.2h.3l.1 .3M412.6 97.2l.4 .4M412.8 94.6l-.2 .5M412.8 99.1l-.1 1.3-.4 1 .2 .8 .2 .2M413 98.3l.2-.5 .4-.2 1 .1 .3 .3-.2 .4-.8 .6-.5-.1-.4-.4M413 98.5l-.1 .2-.7 .7h-.3l-.4-.3v-.6l.3-.3 .4-.1 .2 .2-.2 .6h.2l.3-.4-.1-.3-.5-.2-.3 .1-.4 .2v.4"/>
<path d="M413 99.6v.4M413 94.7l-.2 .5M413.3 94.8l-.3 .5M413.3 99l-.6 .1M413.5 95l-.2 .4M413.5 97.6h-.7l-.7 .4M413.6 97.7l.9-.1 .4 .3-.1 .4 .2 1v1.3l-.2 1.2 .2 .7-1.9-.1v-.3l.5-.9 .2-.7-1.2 1.1 .6-1.8 .5-.8 .3-.1-.4-.2-.3-.3zM413.7 99l-.7 1.1-.4 1.5 1.1-1 .4-.1M413.7 97.6l-.3 .5-.1 .3 .3 .3 .4 .2M413.7 95.1l-.2 .4M413.9 99l-.2 .8M414 95.2l-.3 .4"/>
<path d="M414.2 97.9l-.3 .2M414.2 95.4l-.3 .4M414.4 95.6l-.3 .4M414.6 95.8l-.4 .3M414.8 99.1v2.5M414.8 95.9l-.4 .4M414.8 98.3l.2 1.8-.2 1.9 .2 .5-1.8-.1M415 96.1l-.4 .4M415.1 96.3l-.4 .4M415.3 96.6l-.4 .3M415.4 96.8l-.4 .3M415.6 97l-.5 .3"/>
<path d="M415.7 97.2l-.4 .3M415.8 97.5l-.4 .2M415.9 97.7l-.4 .2M416 98l-.5 .1M416.1 98.2l-.5 .2M416.2 98.5l-.5 .1M416.2 98.8l-.5 .1M416.3 99l-.5 .1M416.3 99.3h-.5M416.3 99.6h-.5M416.4 99.8h-.5M405.4 100.1l-.5 .1"/>
<path d="M405.4 100.4h-.5M405.4 100.6l-.5 .1M405.5 100.9l-.5 .1M405.5 101.1l-.5 .1M405.6 101.3l-.5 .2M405.6 101.6l-.4 .1M405.7 101.8l-.4 .2M405.8 102l-.4 .2M405.9 102.2l-.4 .3M406 102.5l-.4 .2M406.2 102.7l-.5 .2M406.3 102.9l-.4 .3"/>
<path d="M406.4 103.1l-.4 .3M406.6 103.3l-.4 .3M406.7 103.4l-.3 .4M406.8 101.2l.1 .3 .3 .2 .9-.1M406.9 101.5l.5 .2 .7-.1 .1 .3 .3 .3-.1 .1 .2-.1 .2 .3-.1-.4 .2 .3-.1-.4 .3 .1-.6-.5 .2-.5 .3 .1 .4 1.3-.4 .4-.7-.1-.7-.4-.6-.4zM406.9 101.5l.1 .4 .5 .5 1.5 .6M406.9 103.6l-.3 .4M407 102l.7 .5 .9 .4 .5-.1 .3-.4 .1 .6-.3 .2-.8-.1-1-.6-.4 .2 .2 .2-.1 .1h-.1l-.2-.4zM407 102l-.2 .7 .2 .3 .2-.1-.1-.2 .3-.2 1 .6 .9 .1 .2-.2-.1-.6M407.1 103.8l-.3 .4M407.2 100.8l-.6-.1-.2 .2v.3l.2 .1 .4-.2 .3-.1 .4 .4M407.3 100.6l.3-.2 .6 .5-.1 .7-.7 .1-.5-.2-.1-.3 .5-.2-.1-.2z"/>
<path d="M407.3 103.9l-.3 .4M407.3 100l.9-.2 .2 .1 .2-.4h.4l.5 .2 .2 .4 .1 .5-.5 .5-.4 .1-.2-.1 .3-.4-.1-.3-.4-.1-.3 .6-.6-.5h-.3zM407.5 104.1l-.3 .4M407.6 100.3l.5 .5M407.6 100.4l-.4 .3 .1 .3M407.7 104.2l-.3 .5M407.9 104.4l-.3 .4M408.1 104.5l-.3 .4M408.3 104.6l-.2 .5M408.4 100.4l.2-.1 .4 .3-.5 1 .6 .5-.3-.1 .1 .4-.2-.3 .1 .4-.2-.3-.2 .1 .1-.1-.3-.4-.1-.8zM408.5 104.7l-.2 .5M408.8 104.8l-.2 .5"/>
<path d="M409 104.9l-.2 .5M409 101.2l.4 1.2-.3 .4-.5 .1M409.1 100.1l-.6 .2M409.2 105l-.1 .4M409.3 100.2l.2 .4-.1 .3-.3 .3-.4-.1M409.4 101.6l.6 .5M409.5 105l-.2 .5M409.6 101.1l.1 .7M409.7 105.1l-.1 .5M409.7 100.1l.9-.3-.1 .4-.4 .2-.3-.1zM409.7 100.7l-.2 .7-.3 .3M409.9 105.1v.5"/>
<path d="M410 103l1.5-.3 .9 .2-1.6 .4zM410 103l.8 .3v.2l-.8-.3zM410.2 105.1l-.1 .5M410.2 100.2l.1 .1M410.2 100.9l-.2 1.2 .8-.2M410.3 100.2h.1M410.4 105.1v.5M410.5 100.8h.2l.2-.4 .3-.1-.3 1v-.3h-.2zM410.7 105.1v.5M410.8 103.3l1.6-.4v.2l-1.6 .4zM410.8 103.3v.2M410.9 100.4h.1"/>
<path d="M410.9 100.9l-.1 .4 .2-.2M410.9 105.1v.5M411 100.7l-.1 .2v-.2M411.1 102l.1-.1 .1 .8-.2-.4-.2 .5zM411.2 105.1v.5M411.2 100.3l-.3 .2-.2 .3h-.2l.2 .2h.2M411.4 105.1l.1 .5M411.6 105l.1 .5M411.8 100.5h.6l-.4 1 .2 .5-.3 .2-.3-.1zM411.9 105l.1 .5M412.1 104.9l.2 .5M412.3 104.8l.2 .5"/>
<path d="M412.4 102.9v.2l-1.6 .4-.8-.3v-.2l.8 .3 1.6-.4-.9-.2-1.5 .3M412.4 100.5l-.1 .5-.3 .5v.3l.2 .2-.2 .2-.4-.1 .2-.8v-.7M412.6 104.8l.2 .4M412.7 100.5l-.9 .1M412.7 101.5l-.1 .2 .2 .1M412.8 104.7l.2 .4M412.9 101.3l.9-.8-.2 .7-.5 1 .2 .6-.3 .1h-.3l-.1-.1zM413 104.6l.2 .4M413.2 104.4l.3 .5M413.4 102.2l.4 .3M413.4 104.3l.3 .4M413.6 104.2l.3 .4"/>
<path d="M413.6 101.3l.7 .6M413.8 100.5l-.2 .7-.5 1 .2 .6-.2 .1h-.4l-.1-.2 .4-1.4M413.8 104l.3 .4M413.9 101.6l.2 .6 .4 .3M414 103.9l.4 .4M414.2 103.7l.3 .4M414.4 103.5l.3 .4M414.5 103.4l.4 .3M414.7 103.2l.4 .3M414.8 103l.5 .3M415 102.8l.4 .3M415.1 102.6l.5 .2"/>
<path d="M415.2 102.4l.5 .2M415.3 102.1l.5 .3M415.4 101.9l.5 .2M415.5 101.7l.5 .2M415.6 101.5l.5 .1M415.7 101.2l.5 .2M415.7 101l.5 .1M415.8 100.7l.5 .1M415.8 100.5l.5 .1M415.8 100.3h.5M415.8 100.1h.5"/>
</g>
<!-- layer: G-ANNO-TTLB -->
<g fill="#fff" stroke="#fff" stroke-width=".19">
<path d="M396.8 103.9l23.1 3.2-4.4-3.2zM396.8 103.9l23.1 3.2h-23.1z"/>
<path d="M415.5 93h4.4l-4.4 10.9zM419.9 93l-4.4 10.9 4.4 3.2z"/>
</g>
<path d="M396.8 103.9h18.7v-10.9h4.4v14.1h-23.1z" fill="none" stroke="#fff" stroke-width=".19"/>
<text font-size="10.1" x="384.8" y="276.2">A710</text>
<g font-size="5.6">
<text x="266.5" y="33.4">PROSPETTI E ABACO DEGLI</text>
<text x="266.5" y="40">ELEMENTI</text>
<text x="60.2" y="52.8">x 4</text>
<text x="348" y="67.4">x 2</text>
<text x="140.2" y="77.2">x 6</text>
<text x="97.6" y="106.2">x 1</text>
<text x="128.7" y="122.1">DALL'ALTO</text>
<text x="334" y="242.7">x 2</text>
<text x="61.4" y="274.3">FRONTALE</text>
<text x="129.9" y="273.8">LATERALE</text>
</g>
<g font-size="5">
<text x="81.5" y="59.8" transform="rotate(-90 81.5 59.8)">30</text>
<text x="103.4" y="61" transform="rotate(-90 103.4 61)">50</text>
<text x="198.1" y="63.2" transform="rotate(-90 198.1 63.2)">50</text>
<text x="128.6" y="77.8" transform="rotate(-90 128.6 77.8)">15</text>
<text x="191.7" y="89.7" transform="rotate(-90 191.7 89.7)">5</text>
<text x="255.6" y="88.5">50</text>
<text x="314.5" y="88.5">50</text>
<text x="100.1" y="99.9">4</text>
<text x="127.1" y="99.9">4</text>
<text x="67.8" y="113.5">55</text>
<text x="97.3" y="113.5">55</text>
<text x="198.1" y="115.6" transform="rotate(-90 198.1 115.6)">27</text>
<text x="139.8" y="133.3">380</text>
<text x="214.9" y="136.7">10</text>
<text x="255.6" y="136.7">35</text>
<text x="296.8" y="136.7">15</text>
<text x="314.5" y="136.7">20</text>
<text x="331.8" y="136.7">15</text>
<text x="226.7" y="149.2">14</text>
<text x="262.3" y="149">7</text>
<text x="277.7" y="149">27</text>
<text x="295.8" y="149">7</text>
<text x="120.1" y="162" transform="rotate(-90 120.1 162)">400</text>
<text x="171.2" y="162.1" transform="rotate(-90 171.2 162.1)">340</text>
<text x="205.3" y="176" transform="rotate(-90 205.3 176)">40</text>
<text x="307.5" y="174.7" transform="rotate(-90 307.5 174.7)">37</text>
<text x="71.3" y="185.8">350</text>
<text x="71.4" y="196.2">400</text>
<text x="139.7" y="196.2">380</text>
<text x="226.9" y="201.7">40</text>
<text x="226.9" y="209.5">40</text>
<text x="277.7" y="209.5">40</text>
<text x="318.9" y="208" transform="rotate(-90 318.9 208)">5</text>
<text x="48.2" y="234.2" transform="rotate(-90 48.2 234.2)">600</text>
<text x="121.6" y="234.2" transform="rotate(-90 121.6 234.2)">600</text>
<text x="202.4" y="236" transform="rotate(90 202.4 236)">40</text>
<text x="269.7" y="241.4" transform="rotate(-90 269.7 241.4)">40</text>
<text x="219.4" y="264.8">15</text>
<text x="233.9" y="264.8">15</text>
<text x="226.9" y="272.6">29</text>
</g>
<g font-size="4.2">
<text x="284" y="67.4">ELEMENTI D'AGGANCIO MURO</text>
<text x="44.4" y="106.2">FONDO A SCORRIMENTO</text>
<text x="284" y="242.7">ELEMENTI D'AGGANCIO</text>
</g>
<g font-size="3.8">
<text x="385.7" y="117.1">VILLA VERDE</text>
<text x="391.3" y="121.6">CUCINA</text>
</g>
<g font-size="1.9">
<text x="378.7" y="98.6">POLITECNICO DI MILANO</text>
<text x="378.7" y="100.8">SCUOLA DEL DESIGN</text>
<text x="378.7" y="103.1">C.L. DESIGN DEGLI INTERNI</text>
<text x="378.8" y="106">PROGETTO:</text>
<text x="378.8" y="143.5">CORSO:</text>
<text x="386.5" y="146">STRUMENTI E METODI</text>
<text x="389.4" y="148.3">DEL PROGETTO</text>
<text x="378.8" y="156">DOCENTE:</text>
<text x="388.4" y="160.8">MARCO FERRARA</text>
<text x="378.8" y="168.5">STUDENTI:</text>
<text x="389.2" y="177.7">ANDREA MONDINI</text>
<text x="378.8" y="181">OGGETTO:</text>
<text x="389.8" y="184.1">PENSILI METOD</text>
<text x="392.5" y="186.4">790.540.85</text>
<text x="378.8" y="193.5">NOTE:</text>
<text x="396.4" y="198.3">-</text>
<text x="378.8" y="206">NOME FILE:</text>
<text x="386.9" y="209.7">METOD_790-540-85.dwg</text>
<text x="378.7" y="218.9">VERS</text>
<text x="408.4" y="218.9">DATA</text>
<text x="378.8" y="256.1">TAVOLA NO.:</text>
<text x="378.8" y="252.7">VILLA VERDE CUCINA</text>
<text x="401.5" y="252.7">YYYY.MM.DD</text>
<text x="404.9" y="256.1">10 DI</text>
<text x="411.3" y="256.1">11</text>
<text x="378.8" y="288">DATA:</text>
<text x="386.3" y="287.9">2017/05/22</text>
<text x="397.5" y="287.9">SCALA:1:10 / 1:1</text>
<text x="378.7" y="290.1">REV:</text>
<text x="386.3" y="290.2">A</text>
<text x="397.5" y="290.2">FORMATO:</text>
<text x="409.8" y="290.2">A1</text>
</g>
<g font-size="1.3">
<text x="25.4" y="4.4">1</text>
<text x="52.7" y="4.4">2</text>
<text x="77.7" y="4.4">3</text>
<text x="102.7" y="4.4">4</text>
<text x="127.7" y="4.4">5</text>
<text x="152.7" y="4.4">6</text>
<text x="177.7" y="4.4">7</text>
<text x="202.7" y="4.4">8</text>
<text x="227.7" y="4.4">9</text>
<text x="252.3" y="4.4">10</text>
<text x="277.3" y="4.4">11</text>
<text x="302.3" y="4.4">12</text>
<text x="327.3" y="4.4">13</text>
<text x="352.3" y="4.4">14</text>
<text x="377.3" y="4.4">15</text>
<text x="401.8" y="4.4">16</text>
<text x="11.2" y="22.5">A</text>
<text x="416.1" y="23.6">A</text>
<text x="11.2" y="55">B</text>
<text x="416.1" y="55">B</text>
<text x="11.1" y="80">C</text>
<text x="416.1" y="80">C</text>
<text x="11.1" y="105">D</text>
<text x="416.1" y="105">D</text>
<text x="11.2" y="129.9">E</text>
<text x="416.1" y="129.9">E</text>
<text x="11.2" y="155">F</text>
<text x="416.1" y="155">F</text>
<text x="11.1" y="180">G</text>
<text x="416" y="180">G</text>
<text x="11.1" y="205">H</text>
<text x="416.1" y="205">H</text>
<text x="11.3" y="230">J</text>
<text x="416.2" y="230">J</text>
<text x="11.2" y="254.9">K</text>
<text x="416.1" y="254.9">K</text>
<text x="11.2" y="279.9">L</text>
<text x="416.2" y="279.9">L</text>
<text x="9.8" y="292.1" transform="rotate(-90 9.8 292.1)">DIRECTORY: D:\USERS\ANDRE HARDDISK\DOCUMENTS\GITHUB\VV-D_2_CUCINA\CONTRIB\METOD_790-540-85.DWG | PLOTTED ON: 22/05/2017 23:39:17 | BY USER: ANDRE</text>
<text x="24.4" y="293.7">1</text>
<text x="52.7" y="293.7">2</text>
<text x="77.7" y="293.7">3</text>
<text x="102.7" y="293.7">4</text>
<text x="127.7" y="293.7">5</text>
<text x="152.7" y="293.7">6</text>
<text x="177.7" y="293.7">7</text>
<text x="202.7" y="293.7">8</text>
<text x="227.7" y="293.7">9</text>
<text x="252.3" y="293.7">10</text>
<text x="277.3" y="293.7">11</text>
<text x="302.3" y="293.7">12</text>
<text x="327.3" y="293.7">13</text>
<text x="352.3" y="293.7">14</text>
<text x="377.3" y="293.7">15</text>
<text x="390.7" y="293.3">0</text>
<text x="395.7" y="293.3">0.5m</text>
<text x="403.2" y="293.3">1.25m</text>
<text x="412.5" y="293.3">2.5m</text>
</g>
</svg>
